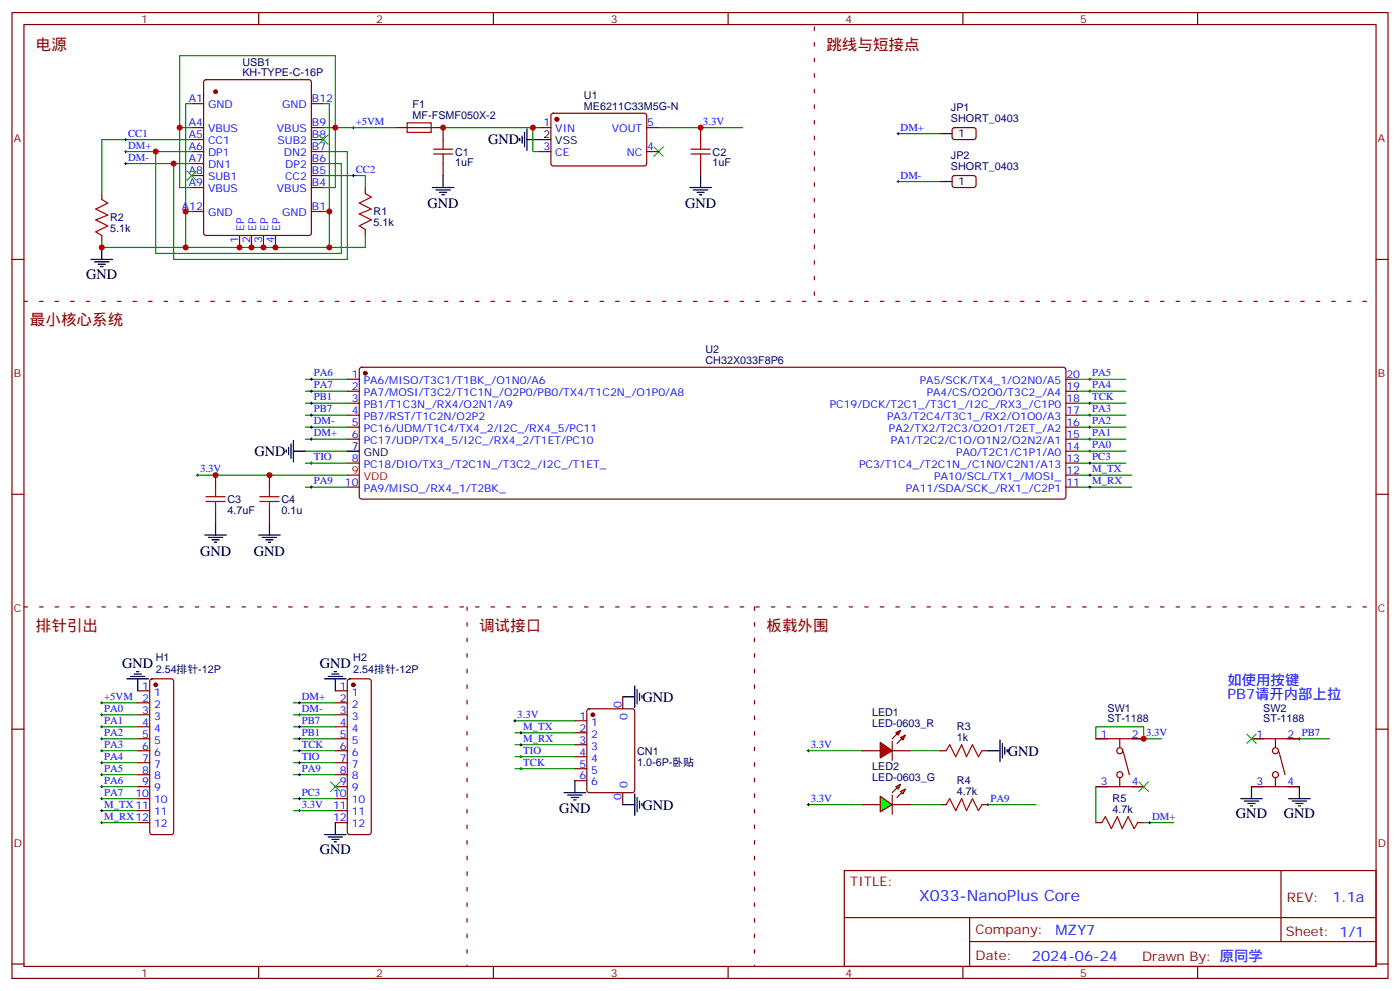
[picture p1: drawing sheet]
<svg xmlns="http://www.w3.org/2000/svg" width="412mm" height="292mm" viewBox="0 0 412 292" stroke-linecap="round" stroke-linejoin="round" font-family="sans-serif">
<g fill="none" stroke="#870000" stroke-width=".35">
<path d="M3.5 3.7h405.4v284.3h-405.4zM7.1 7.2h398.2v277.3h-398.2zM76.2 3.7v3.5M145.3 3.7v3.5M214.5 3.7v3.5M283.6 3.7v3.5M352.8 3.7v3.5M56.4 37.6h3.6M56.4 30.5h3.6M60.2 23.7l.5-.2h30.3l.5 .2 .2 .5v44.4l-.2 .5-.5 .2h-30.3l-.5-.2-.2-.5v-44.4zM91.7 37.6h3.5M91.7 30.5h3.5"/>
<path d="M130.5 37.6v3.5M206.4 37.6v3.5M30 57v1.7M56.4 55.2h3.6M56.4 51.7h3.6M56.4 48.2h3.6M56.4 44.6h3.6M56.4 41.1h3.6M91.7 55.2h3.5M91.7 51.7h3.5M91.7 48.2h3.5M91.7 44.6h3.5"/>
<path d="M91.7 41.1h3.5M107.6 55.2v1.8M130.5 48.2v3.5M206.4 48.2v3.5M3.5 76.4h3.6M30 69.3v1.8M56.4 62.3h3.6M70.6 69.3v3.5M74.1 69.3v3.5M77.6 69.3v3.5M81.1 69.3v3.5M91.7 62.3h3.5"/>
<path d="M107.6 67.6v1.7M405.3 76.4h3.6M3.5 145.5h3.6M405.3 145.5h3.6M3.5 214.7h3.6M40.6 203.4h3.5M40.6 206.9h3.5M40.6 210.4h3.5M40.6 214h3.5M40.6 217.5h3.5M44.3 200.1l.5-.3h5.6l.5 .3 .3 .5v44.4l-.3 .5-.5 .2h-5.6l-.5-.2-.2-.5v-44.4zM98.8 203.4h3.5"/>
<path d="M98.8 206.9h3.5M98.8 210.4h3.5M98.8 214h3.5M98.8 217.5h3.5M102.5 200.1l.5-.3h5.7l.5 .3 .2 .5v44.4l-.3 .5-.4 .2h-5.7l-.5-.2-.2-.5v-44.4zM169.3 212.2h3.6M169.3 215.7h3.6M169.3 219.3h3.6M173.1 208.9l.5-.2h12.7l.6 .4 .1 23.6-.5 .6-12.9 .1-.7-.5v-23.5zM183.4 205.1v3.6M322.8 217.5h14.1M329.8 217.5v2.5"/>
<path d="M405.3 214.7h3.6M40.6 221h3.5M40.6 224.5h3.5M40.6 228.1h3.5M40.6 231.6h3.5M40.6 235.1h3.5M40.6 238.7h3.5M98.8 221h3.5M98.8 224.5h3.5M98.8 228.1h3.5M98.8 231.6h3.5M98.8 235.1h3.5"/>
<path d="M98.8 238.7h3.5M169.3 222.8h3.6M169.3 226.3h3.6M169.3 229.8h3.6M183.4 233.4v3.5M254 236.9h5.3M262.8 236.9h5.3M276.9 221h1.8M276.9 236.9h1.8M289.3 221h1.7M289.3 236.9h1.7M322.8 231.6h14.1"/>
<path d="M329.8 229.1v2.5M330.9 221.4l1.8 6.7M40.6 242.2h3.5M98.8 242.2h3.5M248.7 256.3h156.6v28.2h-156.6zM322.8 242.2h1.8M335.1 242.2h1.8M377.3 256.3v20.9M248.7 270.1h156.5M285.6 277.2h119.6M285.6 270.1v14.2M3.5 283.8h3.6"/>
<path d="M76.2 284.5v3.5M145.3 284.5v3.5M214.5 284.5v3.5M283.6 284.5v3.5M352.8 284.5v3.5M405.3 283.8h3.6"/>
<circle cx="329.8" cy="228.1" r=".88"/>
<circle cx="329.8" cy="221" r=".88"/>
</g>
<g fill="none" stroke="#000" stroke-width=".29">
<path d="M103.7 37.6h.7M104.1 37.2v.7M206 37.6h.7M206.4 37.2v.7M36.7 44.6h.7M36.7 48.2h.7M36.7 41.1h.7M37 40.7v.8M37 44.3v.7M37 47.8v.7M103.7 51.7h.7M104.1 51.3v.7"/>
<path d="M29.6 206.9h.7M29.6 210.4h.7M29.6 217.5h.7M29.6 214h.7M30 206.6v.7M30 210.1v.7M30 213.6v.7M30 217.1v.7M87.8 206.9h.7M87.8 210.4h.7M88.2 206.6v.7M88.2 210.1v.7"/>
<path d="M151.3 212.2h.7M151.7 211.8v.7M153.1 219.3h.7M153.1 215.7h.7M153.5 215.4v.7M153.5 218.9v.7M336.5 217.5h.8M336.9 217.1v.7M29.6 238.7h.7M29.6 224.5h.7M29.6 221h.7M29.6 235.1h.7"/>
<path d="M29.6 231.6h.7M29.6 228.1h.7M30 220.7v.7M30 224.2v.7M30 227.7v.7M30 231.2v.8M30 234.8v.7M30 238.3v.7M87.8 238.7h.7M87.8 224.5h.7M87.8 221h.7M88.2 220.7v.7"/>
<path d="M88.2 224.2v.7M88.2 238.3v.7M153.1 222.8h.7M153.1 226.3h.7M153.5 222.4v.7M153.5 226v.7M237.8 221h.7M237.8 236.9h.7M238.1 220.7v.7M238.1 236.5v.7M290.7 236.9h.7M291 236.5v.7"/>
<path d="M29.6 242.2h.7M30 241.8v.7M338.3 242.2h.7M338.7 241.8v.7"/>
</g>
<g fill="none" stroke="#a10000" stroke-width=".35">
<path d="M30 58.7l1.7 1.1-3.5 1.8 3.5 1.7-3.5 1.4 3.5 1.8-3.5 1.8 1.8 1M107.6 57l1.8 1-3.6 1.8 3.6 1.8-3.6 1.4 3.6 1.7-3.6 1.8 1.8 1.1M127.7 45.3h5.6M127.7 43.9h5.6M130.5 41.1v2.8M130.5 45.3v2.9M203.6 45.3h5.6M203.6 43.9h5.6M206.4 41.1v2.8M206.4 45.3v2.9M278.7 236.9l1.1-1.8 1.7 3.6 1.8-3.6 1.4 3.6 1.8-3.6 1.7 3.6 1.1-1.8M278.7 221l1.1-1.7 1.7 3.5 1.8-3.5 1.4 3.5 1.8-3.5 1.7 3.5 1.1-1.8"/>
<path d="M324.6 242.2l1-1.8 1.8 3.5 1.7-3.5 1.5 3.5 1.7-3.5 1.8 3.5 1-1.7"/>
</g>
<path d="M93.8 39.7l2.9 2.8M96.7 39.7l-2.9 2.8M55 50.3l2.9 2.8M57.9 50.3l-2.9 2.8M192.6 43.2l2.8 2.8M195.4 43.2l-2.8 2.8" fill="none" stroke="#3c3" stroke-width=".35"/>
<g fill="none" stroke="#000" stroke-width=".35">
<path d="M154.5 39v4.2M155.2 37.9v6.4M127.4 55.2h6.3M128.4 55.9h4.2M129.5 56.6h2.1M130.2 57.3h.7M130.5 51.7v3.5M153.1 40.7v.8M153.8 40v2.2M155.2 41.1h3.5M203.2 55.2h6.3M204.3 55.9h4.2"/>
<path d="M205.3 56.6h2.1M206 57.3h.7M206.4 51.7v3.5M26.8 76.4h6.4M27.9 77.1h4.2M28.9 77.8h2.1M29.6 78.5h.7M30 72.8v3.6M37.4 199.8h6.3M38.5 199.1h4.2M39.5 198.4h2.1M40.2 197.7h.7"/>
<path d="M40.6 199.8v3.6M183.4 205.1h3.6M187 202v6.3M187.7 203v4.3M188.4 204.1v2.1M189.1 204.8v.7M294.6 217.8v6.4M295.3 218.9v4.2M296 220v2.1M166.2 233.4h6.3M167.2 234.1h4.2M168.3 234.8h2.1"/>
<path d="M169 235.5h.7M169.3 229.8v3.6M183.4 236.9h3.6M187 233.7v6.4M187.7 234.8v4.2M188.4 235.8v2.1M189.1 236.5v.7M291 221h3.6M296.7 220.7v.7M95.6 245.7h6.4M96.7 246.4h4.2M97.7 247.1h2.1"/>
<path d="M98.4 247.8h.7M98.8 242.2v3.5"/>
</g>
<g fill="none" stroke="#008700" stroke-width=".35">
<path d="M52.9 37.6v-21.2h45.9v21.2h-3.6M56.4 30.5h-1.7v42.3h42.3v-42.3h-1.8M56.4 37.6h-3.5v17.6h3.5M98.8 37.6v17.6h-3.6M157 37.6v7h1.7M194 37.6h24.7M37 44.6h19.4M37 48.2h19.4M45.9 44.6v30h54.6v-26.4h-5.3M56.4 41.1h-26.4v15.9M95.2 44.6h7.1v31.8h-51.1v-28.2M95.2 51.7h12.4v3.5"/>
<path d="M30 71.1v1.7h24.7M54.7 62.3h1.7M95.2 62.3h1.8M107.6 69.3v3.5h-10.6M30 206.9h10.6M30 217.5h10.6M30 210.4h10.6M30 214h10.6M86.4 206.9h12.4M86.4 217.5h12.4M86.4 210.4h12.4M86.4 214h12.4"/>
<path d="M151.7 219.3h17.6M151.7 215.7h17.6M151.7 212.2h17.6M322.8 217.5v-3.5h14.1v3.5h5.3M30 238.7h10.6M30 228.1h10.6M30 224.5h10.6M30 221h10.6M30 235.1h10.6M30 231.6h10.6M86.4 238.7h12.4M86.4 228.1h12.4"/>
<path d="M86.4 224.5h12.4M86.4 221h12.4M86.4 235.1h12.4M151.7 222.8h17.6M151.7 226.3h17.6M238.1 221h15.9M238.1 236.9h15.9M268.1 221h8.8M268.1 236.9h8.8M291 236.9h14.2M322.8 231.6v10.6M30 242.2h10.6"/>
<path d="M336.9 242.2h8.8"/>
</g>
<g fill="#870000" stroke="#870000" stroke-width=".35">
<circle cx="63.5" cy="27" r=".53"/>
<circle cx="104.1" cy="201.6" r=".53"/>
<circle cx="45.9" cy="201.6" r=".53"/>
<circle cx="174.6" cy="210.4" r=".53"/>
</g>
<g fill="#0f0" stroke="#870000" stroke-width=".35">
<path d="M265.3 233l1.4-.7-.7 1.4z"/>
<path d="M263.9 231.6l1.4-.7-.7 1.4z"/>
</g>
<g fill="#870000" stroke="#870000" stroke-width=".35">
<path d="M265.6 233.4l-1.4 1.4z"/>
<path d="M262.8 233.4l1.4-1.4z"/>
</g>
<path d="M262.8 234.1v5.6z" fill="#f00" stroke="#870000" stroke-width=".35"/>
<path d="M259.3 234.4l3.5 2.5-3.5 2.1z" fill="#0f0" stroke="#870000" stroke-width=".35"/>
<g fill="none" stroke="#000" stroke-width=".29">
<path d="M264.2 39.3h.7M264.6 39v.7M264.2 53.4h.7M264.6 53.1v.7M91.4 115.2h.7M91.4 111.7h.7M91.4 118.7h.7M91.7 111.3v.7M91.7 114.8v.7M91.7 118.4v.7M320.7 115.2h.7M320.7 111.7h.7"/>
<path d="M320.7 118.7h.7M321 111.3v.7M321 114.8v.7M321 118.4v.7M57.9 139.9h.7M58.2 139.5v.7M91.4 122.2h.7M91.4 125.8h.7M91.4 129.3h.7M91.4 136.3h.7M91.7 121.9v.7M91.7 125.4v.7"/>
<path d="M91.7 128.9v.7M91.7 136v.7M320.7 122.2h.7M320.7 125.8h.7M320.7 129.3h.7M320.7 132.8h.7M320.7 136.3h.7M320.7 139.9h.7M321 121.9v.7M321 125.4v.7M321 128.9v.7M321 132.5v.7"/>
<path d="M321 136v.7M321 139.5v.7M91.4 143.4h.7M91.7 143.1v.7M320.7 143.4h.7M321 143.1v.7M87.8 217.5h.7M87.8 214h.7M88.2 213.6v.7M88.2 217.1v.7M382.4 217.5h.7M382.8 217.1v.7"/>
<path d="M87.8 235.1h.7M87.8 228.1h.7M88.2 227.7v.7M88.2 234.8v.7"/>
</g>
<g fill="none" stroke="#000" stroke-width=".35">
<path d="M276.9 39.3h3.6M158.7 41.1h3.6M276.9 53.4h3.6M84.3 132.5v.7M85 131.8v2.1M85.7 130.7v4.2M86.4 132.8h3.6M86.4 129.6v6.4M102.3 132.8h3.5M60.3 157.5h6.4M61.4 158.2h4.2M62.4 158.9h2.2"/>
<path d="M63.1 159.6h.8M63.5 154v3.5M76.2 157.5h6.3M77.3 158.2h4.2M78.3 158.9h2.1M79 159.6h.7M79.4 154v3.5M95.6 199.8h6.4M96.7 199.1h4.2M97.7 198.4h2.1M98.4 197.7h.7M98.8 199.8v3.6"/>
<path d="M365.5 235.1h6.3M366.5 235.8h4.3M367.6 236.5h2.1M368.3 237.2h.7M368.7 231.6v3.5M379.6 235.1h6.3M380.6 235.8h4.3M381.7 236.5h2.1M382.4 237.2h.7M382.8 231.6v3.5"/>
</g>
<g fill="none" stroke="#008700" stroke-width=".35">
<path d="M264.6 39.3h12.3M264.6 53.4h12.3M90 115.2h12.3M90 111.7h12.3M90 118.7h12.3M317.5 115.2h14.1M317.5 111.7h14.1M317.5 118.7h14.1M58.2 139.9h44.1M90 122.2h12.3M90 129.3h12.3M90 125.8h12.3"/>
<path d="M90 132.8h12.3M90 136.3h12.3M317.5 122.2h14.1M317.5 129.3h14.1M317.5 125.8h14.1M317.5 132.8h14.1M317.5 136.3h14.1M317.5 139.9h15.9M90 143.4h12.3M317.5 143.4h15.9"/>
</g>
<g fill="none" stroke="#870000" stroke-width=".35">
<path d="M158.7 37.6h3.6M162.5 33.5l.5-.2 27.1 .1 .4 .6-.1 14.4-.6 .5-27.1-.1-.4-.6v-14.2zM190.5 37.6h3.5M280.7 37.8l.5-.2h5.9l.4 .7-.1 2.4-.6 .4-5.9-.1-.4-.6v-2.1zM158.7 44.6h3.6M190.5 44.6h3.5M280.7 51.9l.5-.2h5.9l.4 .7-.1 2.4-.6 .4-5.9-.1-.4-.6v-2.1zM102.3 111.7h3.5M102.3 115.2h3.5M102.3 118.7h3.5M106.1 108.3l.4-.2h206.8l.5 .2 .2 .5v37.4l-.3 .5-.4 .2h-206.8l-.5-.2-.2-.5v-37.4zM314 111.7h3.5"/>
<path d="M314 115.2h3.5M314 118.7h3.5M63.5 139.9v3.5M79.4 139.9v3.5M102.3 122.2h3.5M102.3 125.8h3.5M102.3 129.3h3.5M102.3 136.3h3.5M314 122.2h3.5M314 125.8h3.5M314 129.3h3.5M314 136.3h3.5"/>
<path d="M314 139.9h3.5M314 132.8h3.5M63.5 150.5v3.5M79.4 150.5v3.5M102.3 143.4h3.5M314 143.4h3.5M368.7 217.5h14.1M375.7 217.5v2.5M368.7 231.6h14.1M375.7 229.1v2.5M376.8 221.4l1.7 6.7"/>
<circle cx="375.7" cy="221" r=".88"/>
<circle cx="375.7" cy="228.1" r=".88"/>
</g>
<g fill="#870000" stroke="#870000" stroke-width=".35">
<circle cx="107.6" cy="109.9" r=".53"/>
<circle cx="164" cy="35.1" r=".53"/>
</g>
<path d="M102.3 139.9h3.5" fill="none" stroke="#f00" stroke-width=".35"/>
<path d="M367.2 216.1l2.9 2.8M370.1 216.1l-2.9 2.8M97.4 230.2l2.8 2.8M100.2 230.2l-2.8 2.8M335.5 230.2l2.8 2.8M338.3 230.2l-2.8 2.8" fill="none" stroke="#3c3" stroke-width=".35"/>
<path d="M60.7 147.6h5.6M60.7 146.2h5.6M63.5 143.4v2.8M63.5 147.6v2.9M76.6 147.6h5.6M76.6 146.2h5.6M79.4 143.4v2.8M79.4 147.6v2.9" fill="none" stroke="#a10000" stroke-width=".35"/>
<path d="M7.1 88.7h398.6M239.9 87v-79.4M7.1 178.7h398.6M137.6 178.7v105.8M222.2 178.7v105.8" fill="none" stroke="#900" stroke-width=".35" stroke-dasharray="1.1 3.5"/>
<g fill="#f00" stroke="#870000" stroke-width=".35">
<path d="M259.3 218.5l3.5 2.5-3.5 2.1z"/>
<path d="M262.8 218.2v5.6z"/>
</g>
<g fill="#870000" stroke="#870000" stroke-width=".35">
<path d="M262.8 217.5l1.4-1.4z"/>
<path d="M264.2 218.9l1.4-1.4z"/>
</g>
<g fill="#f00" stroke="#870000" stroke-width=".35">
<path d="M263.9 215.7l1.4-.7-.7 1.4z"/>
<path d="M265.3 217.1l1.4-.7-.7 1.4z"/>
</g>
<path d="M116.4 37.6h14.1M254 221h5.3M262.8 221h5.3" fill="none" stroke="#870000" stroke-width=".35"/>
<path d="M98.8 37.6h17.6M130.5 37.6h28.2M382.8 217.5h8.8" fill="none" stroke="#008700" stroke-width=".35"/>
<path d="M119.9 36.2h7.1v2.8h-7.1z" fill="none" stroke="#a10000" stroke-width=".35"/>
<g fill="#c00">
<circle cx="70.6" cy="72.8" r=".88"/>
<circle cx="74.1" cy="72.8" r=".88"/>
<circle cx="77.6" cy="72.8" r=".88"/>
<circle cx="81.1" cy="72.8" r=".88"/>
<circle cx="54.7" cy="62.3" r=".88"/>
<circle cx="97" cy="62.3" r=".88"/>
<circle cx="98.8" cy="37.6" r=".88"/>
<circle cx="45.9" cy="44.6" r=".88"/>
<circle cx="51.2" cy="48.2" r=".88"/>
<circle cx="54.7" cy="72.8" r=".88"/>
<circle cx="97" cy="72.8" r=".88"/>
<circle cx="30" cy="72.8" r=".88"/>
<circle cx="206.4" cy="37.6" r=".88"/>
<circle cx="336.9" cy="217.5" r=".88"/>
<circle cx="63.5" cy="139.9" r=".88"/>
<circle cx="79.4" cy="139.9" r=".88"/>
<circle cx="52.9" cy="37.6" r=".88"/>
<circle cx="130.5" cy="37.6" r=".88"/>
<circle cx="157" cy="37.6" r=".88"/>
</g>
<g font-size="4.6" fill="#900">
<text x="10.6" y="14.6">电源</text>
<text x="243.4" y="14.6">跳线与短接点</text>
<text x="8.8" y="95.8">最小核心系统</text>
<text x="10.6" y="185.7">排针引出</text>
<text x="141.1" y="185.7">调试接口</text>
<text x="225.8" y="185.7">板载外围</text>
</g>
<text font-size="4.6" fill="#00f" x="270.8" y="265.3">X033-NanoPlus Core</text>
<g font-size="4.2">
<text x="143.8" y="42.5">GND</text>
<text x="125.9" y="61.3">GND</text>
<text x="201.8" y="61.3">GND</text>
<text x="25.4" y="82">GND</text>
<text x="75" y="134.2">GND</text>
<text x="58.9" y="163.6">GND</text>
<text x="74.8" y="163.6">GND</text>
<text x="36" y="196.6">GND</text>
<text x="94.2" y="196.5">GND</text>
<text x="189.3" y="206.6">GND</text>
<text x="296.9" y="222.4">GND</text>
<text x="164.8" y="239.4">GND</text>
<text x="189.3" y="238.4">GND</text>
<text x="364.1" y="240.8">GND</text>
<text x="378.2" y="240.8">GND</text>
<text x="94.2" y="251.4">GND</text>
</g>
<g font-size="4.2" fill="#00f">
<text x="361.6" y="201.6">如使用按键</text>
<text x="361.6" y="205.8">PB7请开内部上拉</text>
<text x="392.5" y="265.6">1.1a</text>
<text x="310.9" y="275.1">MZY7</text>
<text x="304" y="282.9">2024-06-24</text>
</g>
<g font-size="3.9" fill="#800">
<text x="250.5" y="260.9">TITLE:</text>
<text x="379.1" y="265.6">REV:</text>
<text x="287.4" y="275.1">Company:</text>
<text x="378.7" y="275.7">Sheet: 1/1</text>
<text x="287.4" y="282.8">Date:</text>
<text x="336.4" y="282.8">Drawn By: 原同学</text>
</g>
<g font-size="3.2" fill="#800">
<text x="41.6" y="6.7">1</text>
<text x="110.8" y="6.7">2</text>
<text x="179.9" y="6.7">3</text>
<text x="249.1" y="6.7">4</text>
<text x="318.2" y="6.7">5</text>
<text x="4.1" y="41.8">A</text>
<text x="405.9" y="41.8">A</text>
<text x="4.1" y="110.9">B</text>
<text x="405.9" y="110.9">B</text>
<text x="4.1" y="180.1">C</text>
<text x="405.9" y="180.1">C</text>
<text x="4.1" y="249.2">D</text>
<text x="405.9" y="249.2">D</text>
<text x="41.6" y="287.5">1</text>
<text x="110.8" y="287.5">2</text>
<text x="179.9" y="287.5">3</text>
<text x="249.1" y="287.5">4</text>
<text x="318.2" y="287.5">5</text>
</g>
<g font-size="3.2" fill="#000080">
<text x="71.4" y="22.4">KH-TYPE-C-16P</text>
<text x="71.4" y="19.3">USB1</text>
<text x="172" y="29.2">U1</text>
<text x="121.5" y="35.1">MF-FSMF050X-2</text>
<text x="121.5" y="31.9">F1</text>
<text x="172" y="32.3">ME6211C33M5G-N</text>
<text x="280.1" y="36">SHORT_0403</text>
<text x="280.1" y="32.8">JP1</text>
<text x="134.1" y="45.8">C1</text>
<text x="209.9" y="45.8">C2</text>
<text x="280.1" y="46.9">JP2</text>
<text x="134.1" y="48.9">1uF</text>
<text x="209.9" y="48.9">1uF</text>
<text x="280.1" y="50.1">SHORT_0403</text>
<text x="32.5" y="65.2">R2</text>
<text x="110.1" y="63.4">R1</text>
<text x="32.5" y="68.4">5.1k</text>
<text x="110.1" y="66.6">5.1k</text>
<text x="207.8" y="107.1">CH32X033F8P6</text>
<text x="207.8" y="103.9">U2</text>
<text x="67" y="148.1">C3</text>
<text x="82.9" y="148.1">C4</text>
<text x="67" y="151.2">4.7uF</text>
<text x="82.9" y="151.2">0.1u</text>
<text x="45.9" y="194.6">H1</text>
<text x="104.1" y="194.6">H2</text>
<text x="45.9" y="198.1">2.54排针-12P</text>
<text x="104.1" y="198.1">2.54排针-12P</text>
<text x="326.3" y="209.5">SW1</text>
<text x="372.1" y="209.5">SW2</text>
<text x="256.9" y="214">LED-0603_R</text>
<text x="256.9" y="210.9">LED1</text>
<text x="281.9" y="215.1">R3</text>
<text x="326.3" y="212.6">ST-1188</text>
<text x="372.1" y="212.6">ST-1188</text>
<text x="281.9" y="218.2">1k</text>
<text x="187.7" y="225.4">1.0-6P-卧贴</text>
<text x="187.7" y="222.2">CN1</text>
<text x="256.9" y="226.8">LED2</text>
<text x="256.9" y="229.8">LED-0603_G</text>
<text x="281.9" y="230.9">R4</text>
<text x="281.9" y="234.1">4.7k</text>
<text x="327.7" y="239.4">4.7k</text>
<text x="327.7" y="236.2">R5</text>
</g>
<g font-size="3.2" fill="#00f">
<text x="55.6" y="30.2">A1</text>
<text x="61.3" y="31.9">GND</text>
<text x="83.1" y="31.9">GND</text>
<text x="91.9" y="30.2">B12</text>
<text x="37.7" y="40.2">CC1</text>
<text x="55.6" y="40.7">A5</text>
<text x="55.6" y="37.2">A4</text>
<text x="61.3" y="39">VBUS</text>
<text x="81.6" y="39">VBUS</text>
<text x="91.9" y="37.2">B9</text>
<text x="91.9" y="40.7">B8</text>
<text x="104.8" y="36.7">+5VM</text>
<text x="160.1" y="37.2">1</text>
<text x="163.6" y="39">VIN</text>
<text x="180.3" y="39">VOUT</text>
<text x="190.7" y="37.2">5</text>
<text x="207.1" y="36.7">3.3V</text>
<text x="265.3" y="38.5">DM+</text>
<text x="37.7" y="43.8">DM+</text>
<text x="37.7" y="47.3">DM-</text>
<text x="55.6" y="47.8">A7</text>
<text x="55.6" y="44.3">A6</text>
<text x="61.3" y="46">DP1</text>
<text x="61.3" y="42.5">CC1</text>
<text x="81.7" y="42.5">SUB2</text>
<text x="83.6" y="46">DN2</text>
<text x="91.9" y="44.3">B7</text>
<text x="91.9" y="47.8">B6</text>
<text x="160.1" y="44.3">3</text>
<text x="163.6" y="46">CE</text>
<text x="184.6" y="46">NC</text>
<text x="190.7" y="44.3">4</text>
<text x="55.6" y="51.3">A8</text>
<text x="61.3" y="53.1">SUB1</text>
<text x="61.3" y="49.6">DN1</text>
<text x="84" y="53.1">CC2</text>
<text x="84" y="49.6">DP2</text>
<text x="91.9" y="51.3">B5</text>
<text x="104.8" y="50.8">CC2</text>
<text x="265.3" y="52.6">DM-</text>
<text x="55.6" y="54.9">A9</text>
<text x="61.3" y="56.6">VBUS</text>
<text x="81.6" y="56.6">VBUS</text>
<text x="91.9" y="54.9">B4</text>
<text x="53.6" y="61.9">A12</text>
<text x="61.3" y="63.7">GND</text>
<text x="83.1" y="63.7">GND</text>
<text x="91.9" y="61.9">B1</text>
<text x="70.2" y="71.5" transform="rotate(-90 70.2 71.5)">1</text>
<text x="72" y="68" transform="rotate(-90 72 68)">EP</text>
<text x="73.7" y="71.5" transform="rotate(-90 73.7 71.5)">2</text>
<text x="75.5" y="68" transform="rotate(-90 75.5 68)">EP</text>
<text x="77.3" y="71.5" transform="rotate(-90 77.3 71.5)">3</text>
<text x="79" y="68" transform="rotate(-90 79 68)">EP</text>
<text x="80.8" y="71.5" transform="rotate(-90 80.8 71.5)">4</text>
<text x="82.5" y="68" transform="rotate(-90 82.5 68)">EP</text>
<text x="92.4" y="110.8">PA6</text>
<text x="103.6" y="111.3">1</text>
<text x="107.1" y="113.1">PA6/MISO/T3C1/T1BK_/O1N0/A6</text>
<text x="271" y="113.1">PA5/SCK/TX4_1/O2N0/A5</text>
<text x="314.1" y="111.3">20</text>
<text x="321.7" y="110.8">PA5</text>
<text x="92.4" y="114.3">PA7</text>
<text x="92.4" y="117.8">PB1</text>
<text x="103.6" y="114.8">2</text>
<text x="103.6" y="118.4">3</text>
<text x="107.1" y="116.6">PA7/MOSI/T3C2/T1C1N_/O2P0/PB0/TX4/T1C2N_/O1P0/A8</text>
<text x="273" y="116.6">PA4/CS/O2O0/T3C2_/A4</text>
<text x="314.1" y="118.4">18</text>
<text x="314.1" y="114.8">19</text>
<text x="321.7" y="114.3">PA4</text>
<text x="321.7" y="117.8">TCK</text>
<text x="92.4" y="124.9">DM-</text>
<text x="92.4" y="121.4">PB7</text>
<text x="103.6" y="121.9">4</text>
<text x="103.6" y="125.4">5</text>
<text x="107.1" y="120.1">PB1/T1C3N_/RX4/O2N1/A9</text>
<text x="107.1" y="123.6">PB7/RST/T1C2N/O2P2</text>
<text x="244.4" y="120.1">PC19/DCK/T2C1_/T3C1_/I2C_/RX3_/C1P0</text>
<text x="261.3" y="123.6">PA3/T2C4/T3C1_/RX2/O1O0/A3</text>
<text x="314.1" y="125.4">16</text>
<text x="314.1" y="121.9">17</text>
<text x="321.7" y="121.4">PA3</text>
<text x="321.7" y="124.9">PA2</text>
<text x="92.4" y="128.4">DM+</text>
<text x="103.6" y="128.9">6</text>
<text x="107.1" y="127.2">PC16/UDM/T1C4/TX4_2/I2C_/RX4_5/PC11</text>
<text x="107.1" y="130.7">PC17/UDP/TX4_5/I2C_/RX4_2/T1ET/PC10</text>
<text x="261.8" y="127.2">PA2/TX2/T2C3/O2O1/T2ET_/A2</text>
<text x="262.4" y="130.7">PA1/T2C2/C1O/O1N2/O2N2/A1</text>
<text x="314.1" y="128.9">15</text>
<text x="321.7" y="128.4">PA1</text>
<text x="321.7" y="131.9">PA0</text>
<text x="92.4" y="135.5">TIO</text>
<text x="103.6" y="136">8</text>
<text x="107.1" y="137.8">PC18/DIO/TX3_/T2C1N_/T3C2_/I2C_/T1ET_</text>
<text x="253.1" y="137.8">PC3/T1C4_/T2C1N_/C1N0/C2N1/A13</text>
<text x="281.7" y="134.2">PA0/T2C1/C1P1/A0</text>
<text x="314.1" y="136">13</text>
<text x="314.1" y="132.5">14</text>
<text x="321.7" y="135.5">PC3</text>
<text x="58.9" y="139">3.3V</text>
<text x="92.4" y="142.5">PA9</text>
<text x="101.6" y="143.1">10</text>
<text x="275.2" y="141.3">PA10/SCL/TX1_/MOSI_</text>
<text x="314.1" y="143.1">11</text>
<text x="314.1" y="139.5">12</text>
<text x="321.7" y="139">M_TX</text>
<text x="321.7" y="142.5">M_RX</text>
<text x="107.1" y="144.8">PA9/MISO_/RX4_1/T2BK_</text>
<text x="266.8" y="144.8">PA11/SDA/SCK_/RX1_/C2P1</text>
<text x="41.9" y="203">1</text>
<text x="100.1" y="203">1</text>
<text x="30.7" y="206">+5VM</text>
<text x="30.7" y="209.6">PA0</text>
<text x="41.9" y="206.6">2</text>
<text x="45.4" y="204.8">1</text>
<text x="45.4" y="208.3">2</text>
<text x="88.9" y="206">DM+</text>
<text x="88.9" y="209.6">DM-</text>
<text x="100.1" y="206.6">2</text>
<text x="103.6" y="204.8">1</text>
<text x="103.6" y="208.3">2</text>
<text x="183.1" y="208.5" transform="rotate(-90 183.1 208.5)">0</text>
<text x="30.7" y="213.1">PA1</text>
<text x="41.9" y="210.1">3</text>
<text x="41.9" y="213.6">4</text>
<text x="45.4" y="211.8">3</text>
<text x="45.4" y="215.4">4</text>
<text x="88.9" y="213.1">PB7</text>
<text x="100.1" y="210.1">3</text>
<text x="100.1" y="213.6">4</text>
<text x="103.6" y="211.8">3</text>
<text x="103.6" y="215.4">4</text>
<text x="152.4" y="211.3">3.3V</text>
<text x="154.2" y="214.8">M_TX</text>
<text x="170.7" y="211.8">1</text>
<text x="170.7" y="215.4">2</text>
<text x="174.2" y="213.6">1</text>
<text x="184.9" y="212" transform="rotate(-90 184.9 212)">0</text>
<text x="30.7" y="220.1">PA3</text>
<text x="30.7" y="216.6">PA2</text>
<text x="41.9" y="217.1">5</text>
<text x="41.9" y="220.7">6</text>
<text x="45.4" y="218.9">5</text>
<text x="88.9" y="220.1">TCK</text>
<text x="88.9" y="216.6">PB1</text>
<text x="100.1" y="217.1">5</text>
<text x="100.1" y="220.7">6</text>
<text x="103.6" y="218.9">5</text>
<text x="154.2" y="221.9">TIO</text>
<text x="154.2" y="218.4">M_RX</text>
<text x="170.7" y="218.9">3</text>
<text x="174.2" y="217.1">2</text>
<text x="174.2" y="220.7">3</text>
<text x="238.8" y="220.1">3.3V</text>
<text x="324.3" y="217.1">1</text>
<text x="333.4" y="217.1">2</text>
<text x="337.6" y="216.6">3.3V</text>
<text x="370.2" y="217.1">1</text>
<text x="379.2" y="217.1">2 PB7</text>
<text x="30.7" y="227.2">PA5</text>
<text x="30.7" y="223.7">PA4</text>
<text x="41.9" y="224.2">7</text>
<text x="41.9" y="227.7">8</text>
<text x="45.4" y="222.4">6</text>
<text x="45.4" y="226">7</text>
<text x="88.9" y="223.7">TIO</text>
<text x="88.9" y="227.2">PA9</text>
<text x="100.1" y="224.2">7</text>
<text x="100.1" y="227.7">8</text>
<text x="103.6" y="222.4">6</text>
<text x="103.6" y="226">7</text>
<text x="154.2" y="225.4">TCK</text>
<text x="170.7" y="222.4">4</text>
<text x="170.7" y="226">5</text>
<text x="174.2" y="224.2">4</text>
<text x="174.2" y="227.7">5</text>
<text x="30.7" y="230.7">PA6</text>
<text x="41.9" y="231.2">9</text>
<text x="45.4" y="229.5">8</text>
<text x="45.4" y="233">9</text>
<text x="100.1" y="231.2">9</text>
<text x="103.6" y="229.5">8</text>
<text x="103.6" y="233">9</text>
<text x="170.7" y="229.5">6</text>
<text x="174.2" y="231.2">6</text>
<text x="184.9" y="232.1" transform="rotate(-90 184.9 232.1)">0</text>
<text x="324.3" y="231.2">3</text>
<text x="333.4" y="231.2">4</text>
<text x="370.2" y="231.2">3</text>
<text x="379.2" y="231.2">4</text>
<text x="30.7" y="237.8">M_TX 11</text>
<text x="30.7" y="234.2">PA7</text>
<text x="39.9" y="234.8">10</text>
<text x="45.4" y="236.5">10</text>
<text x="88.9" y="237.8">3.3V</text>
<text x="88.9" y="234.2">PC3</text>
<text x="98.1" y="234.8">10</text>
<text x="98.1" y="238.3">11</text>
<text x="103.6" y="236.5">10</text>
<text x="183.1" y="235.6" transform="rotate(-90 183.1 235.6)">0</text>
<text x="238.8" y="236">3.3V</text>
<text x="291.7" y="236">PA9</text>
<text x="30.7" y="241.3">M_RX12</text>
<text x="45.4" y="240.1">11</text>
<text x="45.4" y="243.6">12</text>
<text x="98.1" y="241.8">12</text>
<text x="103.6" y="240.1">11</text>
<text x="103.6" y="243.6">12</text>
<text x="339.4" y="241.3">DM+</text>
</g>
<g font-size="3.2">
<text x="160.1" y="40.7">2</text>
<text x="282.2" y="40.4">1</text>
<text x="163.6" y="42.5">VSS</text>
<text x="282.2" y="54.5">1</text>
<text x="103.6" y="132.5">7</text>
<text x="107.1" y="134.2">GND</text>
</g>
<g font-size="3.2" fill="#f00">
<text x="103.6" y="139.5">9</text>
<text x="107.1" y="141.3">VDD</text>
</g>
</svg>
